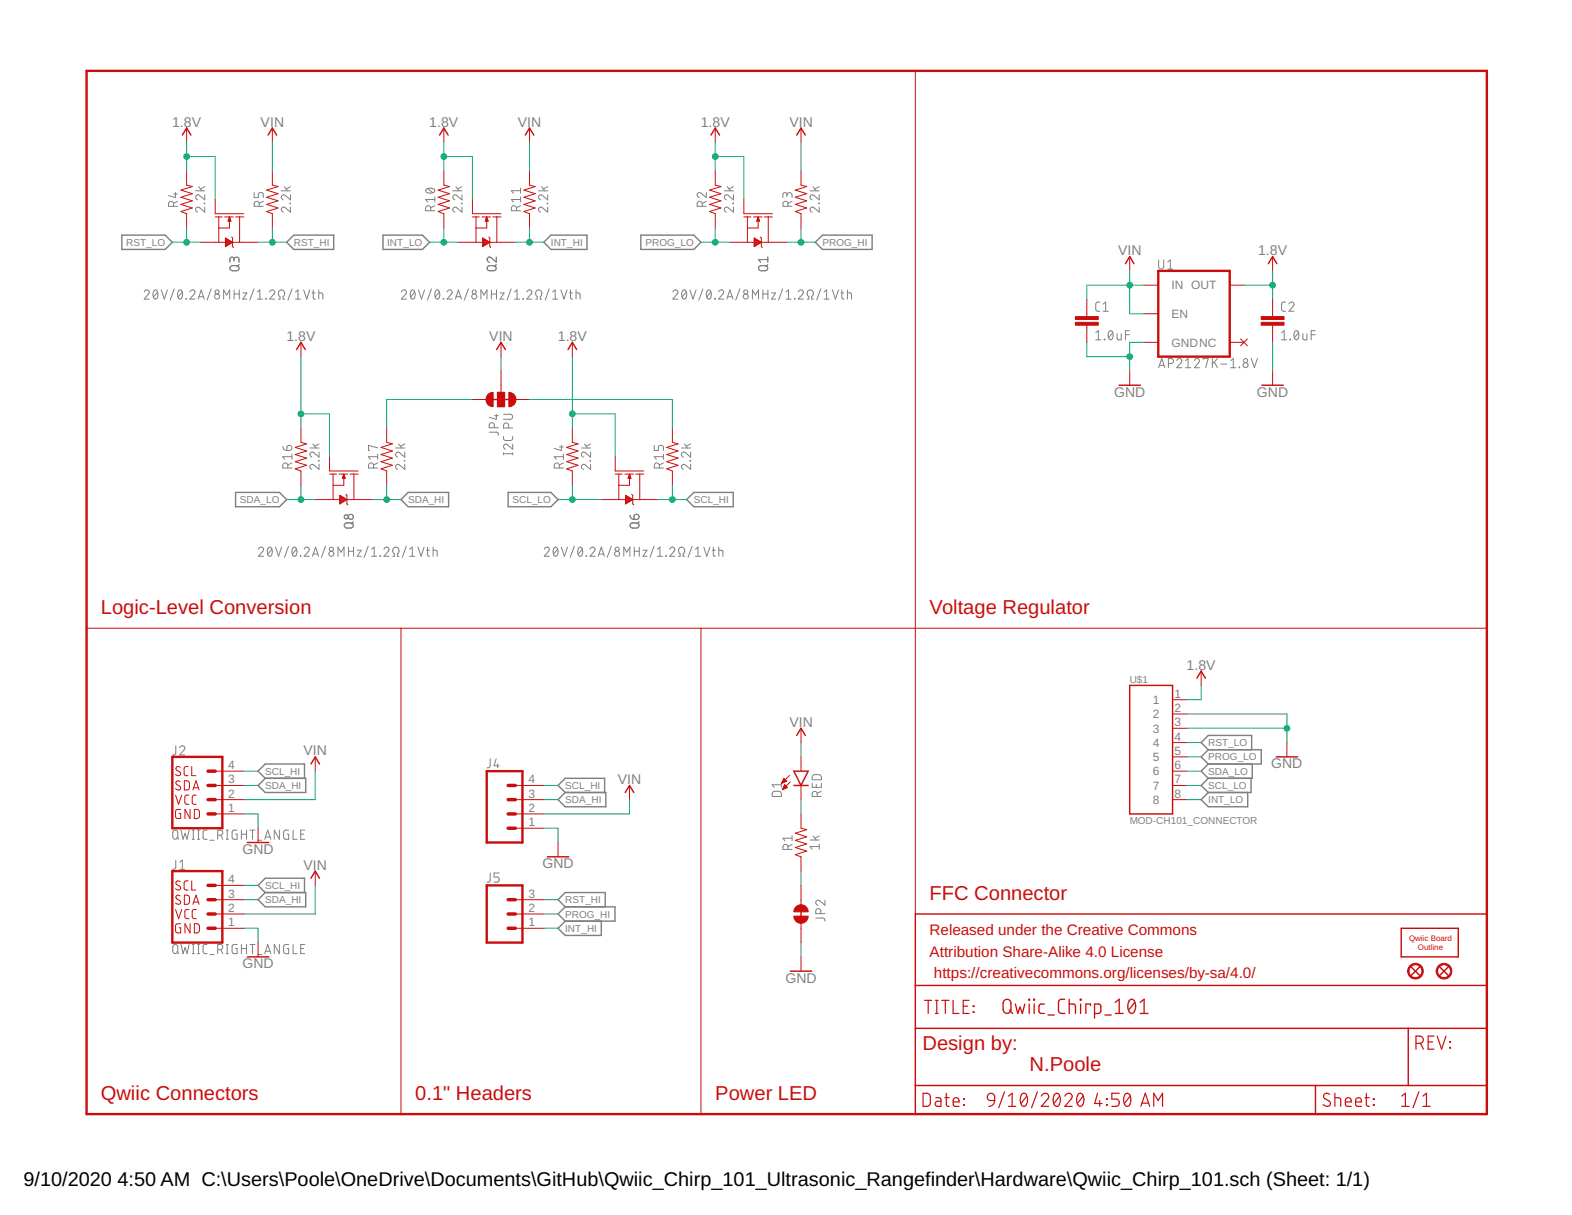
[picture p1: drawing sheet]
<svg xmlns="http://www.w3.org/2000/svg" width="279mm" height="216mm" viewBox="0 0 279 216" stroke-linecap="round" stroke-linejoin="round" font-family="sans-serif">
<g fill="none" stroke="#808080" stroke-width=".18">
<path d="M30.8 36.7v-.5a.44 .44 0 0 0-.4-.4 .44 .44 0 0 0-.4 .4v.5h1.6M30.8 34.5h.8M31.2 34.2v.9l-1.2-.3M31.6 35.8l-.8 .3M34.8 33.9h1.6M35.3 33.2l.6 .7M36.3 36.1l.1 .1zM36.4 36.8v.9l-.9-.8a.44 .44 0 0 0-.7 .2 .44 .44 0 0 0 .3 .6M36.4 34.6v.9l-.9-.7a.44 .44 0 0 0-.7 .1 .44 .44 0 0 0 .3 .6M36.4 33.2l-.8 .4M45.2 34.2v.9h.7v-.5a.45 .45 0 0 1 .5-.4 .45 .45 0 0 1 .4 .4v.5M46.1 36.7v-.5a.46 .46 0 0 0-.5-.4 .46 .46 0 0 0-.4 .4v.5h1.6"/>
<path d="M46.8 35.8l-.7 .3M50 33.9h1.6M50.5 33.2l.6 .7M51.5 36.1l.1 .1zM51.6 36.8v.9l-.9-.8a.44 .44 0 0 0-.7 .2 .44 .44 0 0 0 .4 .6M51.6 34.6v.9l-.9-.7a.45 .45 0 0 0-.7 .1 .45 .45 0 0 0 .4 .6M51.6 33.2l-.7 .4M75.8 33.6a1.02 1.02 0 0 1 1.5 .3 .97 .97 0 0 1-1.7 0zM76 33.5l.9 .7M76.6 37.4v-.4a.46 .46 0 0 0-.5-.4 .46 .46 0 0 0-.5 .4v.4h1.7M77.3 36.6l-.7 .3M77.3 35.5h-1.7l.4 .4"/>
<path d="M77.3 35v.9M80.5 33.9h1.6M81 33.2l.6 .7M82 36.1l.1 .1zM82.1 36.8v.9l-.9-.8a.44 .44 0 0 0-.7 .2 .44 .44 0 0 0 .3 .6M82.1 34.6v.9l-.9-.7a.44 .44 0 0 0-.7 .1 .44 .44 0 0 0 .3 .6M82.1 33.2l-.8 .4M91.8 37.4v-.4a.46 .46 0 0 0-.5-.4 .46 .46 0 0 0-.4 .4v.4h1.6M92.5 33.9h-1.6l.3 .4M92.5 35.5h-1.6l.3 .4M92.5 36.6l-.7 .3M92.5 33.4v.9"/>
<path d="M92.5 35v.9M95.7 33.9h1.6M96.3 33.2l.5 .7M97.3 36.1v.1zM97.3 36.8v.9l-.9-.8a.44 .44 0 0 0-.6 .2 .44 .44 0 0 0 .3 .6M97.3 34.6v.9l-.9-.7a.44 .44 0 0 0-.7 .1 .44 .44 0 0 0 .4 .6M97.3 33.2l-.7 .4M124.8 36.7v-.5a.46 .46 0 0 0-.4-.4 .46 .46 0 0 0-.5 .4v.5h1.6M125.5 34.2v.9l-.9-.7a.44 .44 0 0 0-.7 .1 .44 .44 0 0 0 .4 .6M125.5 35.8l-.7 .3M128.7 33.9h1.7M129.3 33.2l.5 .7"/>
<path d="M130.3 36.1l.1 .1zM130.4 36.8v.9l-.9-.8a.44 .44 0 0 0-.7 .2 .44 .44 0 0 0 .3 .6M130.4 34.6v.9l-.9-.7a.44 .44 0 0 0-.8 .1 .44 .44 0 0 0 .4 .6M130.4 33.2l-.8 .4M139.9 34.7a.46 .46 0 0 1 .4-.5 .46 .46 0 0 1 .5 .5v.4M139.9 34.9v-.3a.36 .36 0 0 0-.4-.4 .36 .36 0 0 0-.4 .4v.5M140 36.7v-.5a.44 .44 0 0 0-.4-.4 .44 .44 0 0 0-.5 .4v.5h1.7M140.8 35.8l-.8 .3M144 33.9h1.6M144.5 33.2l.6 .7M145.5 36.1l.1 .1zM145.6 36.8v.9l-.9-.8a.44 .44 0 0 0-.7 .2 .44 .44 0 0 0 .3 .6"/>
<path d="M145.6 34.6v.9l-.9-.7a.44 .44 0 0 0-.7 .1 .44 .44 0 0 0 .3 .6M145.6 33.2l-.8 .4M25.6 51.9a.44 .44 0 0 1 .7-.4 .44 .44 0 0 1 .1 .7l-.8 .9h.9M27.4 51.6l.2-.1a.97 .97 0 0 1 0 1.6 1.03 1.03 0 0 1-.2-1.5zM28 51.9l-.7 .9M28.7 51.5l.5 1.6 .5-1.6M31 51.3l-.8 2M31.8 51.6l.2-.1a.95 .95 0 0 1 0 1.6 1.06 1.06 0 0 1-.2-1.5zM32.4 51.9l-.8 .9M33.1 53v.1zM33.7 51.9a.45 .45 0 0 1 .7-.4 .45 .45 0 0 1 .1 .7l-.8 .9h.9M35.2 53.1l.6-1.6 .5 1.6"/>
<path d="M35.3 52.7h.9M37.5 51.3l-.7 2M39.8 53.1v-1.6l.5 .9 .5-.9v1.6M41 47.3a1.3 1.3 0 0 1 1.2-.1 .45 .45 0 0 1 .3 .5 .45 .45 0 0 1-.5 .4h-.9a.43 .43 0 0 1-.1-.8zM41.6 46.1a.44 .44 0 0 1 .4-.4 .44 .44 0 0 1 .5 .4v.5M41.6 46.4v-.4a.37 .37 0 0 0-.4-.3 .37 .37 0 0 0-.3 .3v.6M41.6 52.2h.9M41.6 51.5v1.6M42.5 47l-.4 .4M42.5 51.5v1.6M43.2 52h.7l-.7 1.1h.7M45.1 51.3l-.7 2"/>
<path d="M45.7 53.1h.9M45.7 51.9l.5-.4v1.6M47.2 53l.1 .1zM47.9 51.9a.44 .44 0 0 1 .7-.4 .44 .44 0 0 1 .1 .7l-.8 .9h.9M49.5 53.1h.3v-.4a.61 .61 0 0 1-.2-1 .61 .61 0 0 1 .9 0 .61 .61 0 0 1-.2 1v.4h.3M51.9 51.3l-.7 2M52.5 53.1h.9M52.5 51.9l.5-.4v1.6M54 51.5l.5 1.6 .6-1.6M55.5 52h.5M55.7 51.5v1.5l.3 .1M56.7 52h.4l.2 .2 .1 .9"/>
<path d="M56.7 51.5v1.6M71.3 51.9a.45 .45 0 0 1 .7-.4 .45 .45 0 0 1 .1 .7l-.8 .9h.9M73.1 51.6l.2-.1a.95 .95 0 0 1 0 1.6 1.06 1.06 0 0 1-.2-1.5zM73.7 51.9l-.7 .9M74.4 51.5l.5 1.6 .6-1.6M76.7 51.3l-.7 2M77.5 51.6l.2-.1a.97 .97 0 0 1 0 1.6 1.01 1.01 0 0 1-.2-1.5zM78.1 51.9l-.7 .9M78.8 53l.1 .1zM79.5 51.9a.44 .44 0 0 1 .6-.4 .44 .44 0 0 1 .1 .7l-.7 .9h.9M80.9 53.1l.6-1.6 .5 1.6M81.1 52.7h.8"/>
<path d="M83.2 51.3l-.7 2M85.5 53.1v-1.6l.5 .9 .6-.9v1.6M86.7 47.3a1.33 1.33 0 0 1 1.2-.1l.3 .5a.43 .43 0 0 1-.4 .4h-.8a.45 .45 0 0 1-.4-.3 .45 .45 0 0 1 .1-.5zM87.3 51.5v1.6M87.3 52.2h.9M88.2 45.7v.9l-.9-.8a.45 .45 0 0 0-.7 .2 .45 .45 0 0 0 .3 .6M88.2 47l-.4 .4M88.2 51.5v1.6M88.9 52h.7l-.7 1.1h.7M90.8 51.3l-.7 2M91.4 53.1h1M91.4 51.9l.5-.4v1.6"/>
<path d="M92.9 53l.1 .1zM93.6 51.9a.44 .44 0 0 1 .7-.4 .44 .44 0 0 1 .1 .7l-.8 .9h.9M95.2 53.1h.3v-.4a.61 .61 0 0 1-.2-1 .61 .61 0 0 1 .9 0 .61 .61 0 0 1-.2 1v.4h.3M97.6 51.3l-.7 2M98.2 53.1h.9M98.2 51.9l.5-.4v1.6M99.7 51.5l.5 1.6 .6-1.6M101.2 52h.5M101.4 51.5v1.5l.3 .1M102.4 52h.4l.3 .2v.9M102.4 51.5v1.6M119.6 51.9a.44 .44 0 0 1 .6-.4 .44 .44 0 0 1 .2 .7l-.8 .9h.9"/>
<path d="M121.3 51.6l.3-.1a.97 .97 0 0 1 0 1.6 1.03 1.03 0 0 1-.3-1.5zM122 51.9l-.8 .9M122.6 51.5l.6 1.6 .5-1.6M124.9 51.3l-.7 2M125.7 51.6l.3-.1a.97 .97 0 0 1 0 1.6 1.03 1.03 0 0 1-.3-1.5zM126.3 51.9l-.7 .9M127 53l.1 .1zM127.7 51.9a.44 .44 0 0 1 .7-.4 .44 .44 0 0 1 .1 .7l-.8 .9h.9M129.2 53.1l.5-1.6 .6 1.6M129.3 52.7h.8M131.5 51.3l-.7 2M133.7 53.1v-1.6l.6 .9 .5-.9v1.6"/>
<path d="M135 47.3a1.3 1.3 0 0 1 1.2-.1 .45 .45 0 0 1 .3 .6 .45 .45 0 0 1-.5 .3h-.7a.44 .44 0 0 1-.4-.3 .44 .44 0 0 1 .1-.5zM135.6 52.2h.9M135.6 51.5v1.6M136.5 47l-.4 .4M136.5 46.1h-1.7l.4 .5M136.5 45.7v.9M136.5 51.5v1.6M137.1 52h.8l-.8 1.1h.8M139.1 51.3l-.7 2M139.7 53.1h.9M139.7 51.9l.4-.4v1.6M141.2 53l.1 .1z"/>
<path d="M141.9 51.9a.45 .45 0 0 1 .6-.4 .45 .45 0 0 1 .2 .7l-.8 .9h.9M143.5 53.1h.2v-.4a.61 .61 0 0 1-.2-.9 .61 .61 0 0 1 1 0 .61 .61 0 0 1-.2 .9v.4h.2M145.9 51.3l-.7 2M146.5 53.1h.9M146.5 51.9l.4-.4v1.6M148 51.5l.5 1.6 .5-1.6M149.5 52h.5M149.6 51.5v1.5l.4 .1M150.6 52h.5l.2 .2v.9M150.6 51.5v1.6M194.8 59.1l.4-.3v1.6M195.5 53.7h-.5l-.2 .3 .1 1.2 .6 .1"/>
<path d="M196.1 55.3h.9M196.1 54l.4-.3v1.6M197.2 58.9l.2-.1a.97 .97 0 0 1 0 1.6 1.01 1.01 0 0 1-.2-1.5zM197.8 59.1l-.8 .9M198.5 59.3l.1 .9 .2 .2h.5v-1.1M200 59.5h.7M200.7 58.8h-.7v1.6M205.9 46.2v1.1a.46 .46 0 0 0 .5 .5 .46 .46 0 0 0 .4-.5v-1.1M207.6 46.5l.4-.3v1.6M207.6 47.8h.8M227.8 59.1l.4-.3v1.6M228.5 53.7h-.5l-.2 .3 .1 1.2 .6 .1"/>
<path d="M229.1 54a.44 .44 0 0 1 .6-.3 .44 .44 0 0 1 .1 .7l-.7 .9h.9M230.2 58.9l.2-.1a.97 .97 0 0 1 0 1.6 1.03 1.03 0 0 1-.2-1.5zM230.8 59.1l-.7 .9M231.6 59.3v.9l.2 .2h.5v-1.1M233 59.5h.8M233.8 58.8h-.8v1.6M50.2 79.3a.74 .74 0 0 0 .8 .8M51.1 79.2a.47 .47 0 0 1 .7 .2 .47 .47 0 0 1-.4 .7h-.4zM55.1 79.6h1.6M55.6 78.9l.6 .7M56.7 78.9l-.8 .4M67.1 79.6l-1.6-.5v1h.2"/>
<path d="M70.3 79.6h1.6M70.9 78.9l.5 .7M71.9 78.9l-.7 .4M87 76.8h1.3l.3 .2v.3M87.9 76v-.5a.46 .46 0 0 0-.5-.4 .46 .46 0 0 0-.4 .4v.5h1.6M87.9 73.9h.7M88.2 73.6v.9l-1.2-.4M89.5 77.6v.4l.4 .3 1.1-.1 .1-.6M89.5 73.6h1.2a.44 .44 0 0 1 .4 .5 .44 .44 0 0 1-.4 .4h-1.2M90.4 76.1v-.5a.46 .46 0 0 0-.5-.4 .46 .46 0 0 0-.4 .4v.5h1.6M91.1 78.9v.9l-.9-.7a.44 .44 0 0 0-.7 .1 .44 .44 0 0 0 .4 .6M99.4 79.4h.7"/>
<path d="M99.8 79.1v1l-1.3-.4M103.3 79.6h1.7M103.9 78.9l.5 .7M105 78.9l-.8 .4M116.3 79.1v1h.7v-.6a.46 .46 0 0 1 .5-.4 .46 .46 0 0 1 .4 .4v.6M121.1 79.6h1.6M121.7 78.9l.5 .7M122.7 78.9l-.7 .4M194.8 60.4h.9M196.3 60.3l.1 .1zM205.9 65.3l.6-1.6 .5 1.6M206.1 64.9h.8"/>
<path d="M207.7 64.6h.4a.44 .44 0 0 0 .5-.4 .44 .44 0 0 0-.5-.5h-.4v1.6M209.1 64.1a.45 .45 0 0 1 .7-.4 .45 .45 0 0 1 .1 .7l-.8 .9h1M210.7 65.3h.9M210.7 64.1l.5-.4v1.6M212.3 64.1a.44 .44 0 0 1 .6-.4 .44 .44 0 0 1 .1 .7l-.7 .9h.9M213.8 63.9v-.2h.9l-.4 1.6M215.5 63.7v1.6M215.8 64.3l.6 1M216.4 63.7l-.9 1M217 64.7h1.1M218.7 65.3h.9M218.7 64.1l.5-.4v1.6"/>
<path d="M220.2 65.2l.1 .1zM222.4 63.7l.5 1.6 .6-1.6M227.8 60.4h.9M229.3 60.3l.1 .1zM45.9 97.6a.45 .45 0 0 1 .7-.3 .45 .45 0 0 1 .1 .7l-.8 .8h.9M47.7 97.3l.3-.1a.97 .97 0 0 1 0 1.6 1 1 0 0 1-.3-1.5zM48.3 97.6l-.7 .9M49 97.2l.5 1.6 .6-1.6M51.2 83.2v-.5a.46 .46 0 0 0-.5-.4 .46 .46 0 0 0-.5 .4v.5h1.7M51.3 97l-.7 2M51.9 81.2h-1.7l.4 .4M51.9 82.3l-.7 .3"/>
<path d="M51.9 80.7v.9M52.1 97.3l.2-.1a.95 .95 0 0 1 0 1.6 1.02 1.02 0 0 1-.2-1.5zM52.7 97.6l-.7 .9M53.4 98.8h.1zM54.1 97.6a.45 .45 0 0 1 .6-.3 .45 .45 0 0 1 .1 .7l-.7 .8h.9M55.5 98.8l.6-1.6 .5 1.6M55.7 98.4h.8M56.6 81.8l.1 .1zM56.7 82.5v.9l-.9-.7a.44 .44 0 0 0-.7 .1 .44 .44 0 0 0 .3 .6M56.7 80.3v.9l-.9-.7a.45 .45 0 0 0-.7 .1 .45 .45 0 0 0 .3 .6M57.8 97l-.7 2M60.1 98.8v-1.6l.5 .9 .6-.9v1.6"/>
<path d="M61.3 93l.1-.1h1a.46 .46 0 0 1 .4 .5 .46 .46 0 0 1-.4 .4h-.8l-.3-.1a.41 .41 0 0 1 0-.7zM61.9 98h.9M61.9 97.2v1.6M62.8 92.7l-.4 .4M62.8 97.2v1.6M63.5 97.8h.7l-.7 1h.7M65.4 97l-.7 2M66 98.8h1M66 97.6l.5-.4v1.6M66.4 83.2v-.5a.46 .46 0 0 0-.5-.4 .46 .46 0 0 0-.4 .4v.5h1.6M67.1 81.2h-1.6l.3 .4M67.1 82.3l-.7 .3"/>
<path d="M67.1 80.7v.9M67.5 98.8h.1zM68.2 97.6a.44 .44 0 0 1 .7-.4 .44 .44 0 0 1 .1 .8l-.8 .8h.9M69.8 98.8h.3v-.4a.62 .62 0 0 1-.2-.9 .62 .62 0 0 1 .9 0 .62 .62 0 0 1-.2 .9v.4h.3M71.9 81.8v.1zM71.9 82.5v.9l-.9-.7a.44 .44 0 0 0-.7 .1 .44 .44 0 0 0 .4 .6M71.9 80.3v.9l-.9-.7a.45 .45 0 0 0-.7 .1 .45 .45 0 0 0 .4 .6M72.2 97l-.7 2M72.8 98.8h.9M72.8 97.6l.5-.4v1.6M74.3 97.2l.5 1.6 .6-1.6M75.8 97.8h.5"/>
<path d="M76 97.2v1.5l.3 .1M77 97.8l.7 .1v.9M77 97.2v1.6M89.5 80.6h1.6M89.5 80.5v.3M91.1 80.5v.3M96.7 97.6a.44 .44 0 0 1 .7-.4 .44 .44 0 0 1 .1 .8l-.8 .8h.9M98.5 97.3l.2-.1a.95 .95 0 0 1 0 1.6 1.02 1.02 0 0 1-.2-1.5zM99.1 97.6l-.7 .9M99.4 83.2v-.5a.46 .46 0 0 0-.4-.4 .46 .46 0 0 0-.5 .4v.5h1.6M99.8 97.2l.5 1.6 .6-1.6M100.1 82.3l-.7 .3"/>
<path d="M100.1 81.2h-1.6l.4 .4M100.1 80.7v.9M102.1 97l-.8 2M102.9 97.3l.2-.1a.97 .97 0 0 1 0 1.6 1 1 0 0 1-.2-1.5zM103.5 97.6l-.7 .9M104.2 98.8h.1zM104.9 97.6a.44 .44 0 0 1 .6-.4 .44 .44 0 0 1 .1 .8l-.7 .8h.9M104.9 81.8l.1 .1zM105 82.5v.9l-.9-.7a.44 .44 0 0 0-.8 .1 .44 .44 0 0 0 .4 .6M105 80.3v.9l-.9-.7a.45 .45 0 0 0-.8 .1 .45 .45 0 0 0 .4 .6M106.3 98.8l.6-1.6 .5 1.6M106.5 98.4h.8"/>
<path d="M108.6 97l-.7 2M110.9 98.8v-1.6l.5 .9 .6-.9v1.6M112 91.6a.7 .7 0 0 0 .7 .7M112.1 93l1-.1a.46 .46 0 0 1 .5 .5 .46 .46 0 0 1-.5 .4h-.7l-.3-.1-.1-.3zM112.7 97.2v1.6M112.7 98h.9M112.8 91.5a.46 .46 0 0 1 .7 .1 .46 .46 0 0 1-.4 .7h-.4zM113.6 92.7l-.4 .4M113.6 97.2v1.6M114.3 97.8h.7l-.7 1h.7M116.2 97l-.7 2M116.8 98.8h1"/>
<path d="M116.8 97.6l.5-.4v1.6M117.2 83.2v-.5a.46 .46 0 0 0-.5-.4 .46 .46 0 0 0-.4 .4v.5h1.6M117.9 81.2h-1.6l.3 .4M117.9 82.3l-.7 .3M117.9 80.7v.9M118.3 98.8h.1zM119 97.6a.44 .44 0 0 1 .7-.3 .44 .44 0 0 1 .1 .7l-.8 .8h.9M120.6 98.8h.3v-.4a.62 .62 0 0 1-.2-.9 .62 .62 0 0 1 .9 0 .62 .62 0 0 1-.2 .9v.4h.3M122.6 81.8l.1 .1zM122.7 82.5v.9l-.9-.7a.44 .44 0 0 0-.7 .1 .44 .44 0 0 0 .4 .6M122.7 80.3v.9l-.9-.7a.45 .45 0 0 0-.7 .1 .45 .45 0 0 0 .4 .6M123 97l-.7 2"/>
<path d="M123.6 98.8h.9M123.6 97.6l.5-.4v1.6M125.1 97.2l.5 1.6 .6-1.6M126.6 97.8h.5M126.8 97.2v1.5l.3 .1M127.8 97.8l.7 .1v.9M127.8 97.2v1.6M31.2 132.5v1.4l-.2 .2-.3 .1M31.9 132.9a.45 .45 0 0 1 .7-.3 .45 .45 0 0 1 .1 .6l-.8 1h1M87.1 134.8v1.4l-.2 .2h-.3M88.2 134.8l-.4 1.3h.9M88.5 135.7v.7"/>
<path d="M138.9 139v.9M138.9 139.4h-1.7l.4 .5M144.4 139.2v.7h1.6v-.7M144.5 137.8a1.3 1.3 0 0 1 1.2-.1l.2 .2 .1 .7h-1.6zM145.1 139.4v.5M30.8 147.6l.4-.1a.43 .43 0 0 1 .4 .5v.7a.44 .44 0 0 1-.4 .4 .44 .44 0 0 1-.5-.4zM31.2 152.8v1.4l-.2 .2-.3 .1M31.4 148.8l.4 .3M31.9 154.5h1M31.9 153.2l.5-.4v1.7M32.2 147.5l.3 1.6 .4-1 .4 1 .3-1.6M34.2 149.1h.3"/>
<path d="M34.2 147.5h.3M34.4 147.5v1.6M35.1 149.1h.4M35.1 147.5h.4M35.3 147.5v1.6M36.8 147.5h-.5l-.2 .4v1l.2 .2h.5M37.3 149.3h.8M38.7 148.4h.5a.46 .46 0 0 0 .4-.4 .46 .46 0 0 0-.4-.5h-.5v1.6M39.2 148.4l.4 .7M40.2 149.1h.4M40.2 147.5h.4M40.4 147.5v1.6"/>
<path d="M42.1 147.5h-.6l-.2 .2v1.1l.2 .3h.6v-.9h-.2M42.9 148.2h.9M42.9 147.5v1.6M43.8 147.5v1.6M44.4 147.5h.9M44.9 147.5v1.6M45.8 149.3h.7M47.1 149.1l.5-1.6 .5 1.6M47.2 148.7h.8M49.7 147.5v1.6l-1-1.6v1.6M51.3 147.5h-.7l-.2 .2v1.1l.2 .3h.7v-.9h-.2M52.1 147.5v1.6h.7"/>
<path d="M53.4 148.2h.6M54.2 147.5h-.8v1.6h.8M87.1 155.1v1.4l-.2 .2-.3 .1M88.7 155.1h-.9v.8h.6a.46 .46 0 0 1 .3 .4 .46 .46 0 0 1-.3 .5h-.6M137.4 140.7l1-.1a.47 .47 0 0 1 .5 .5v.4h-1.7zM140 150.9v-.4a.44 .44 0 0 0-.4-.4 .44 .44 0 0 0-.5 .4v.4h1.7M140.8 150.1l-.8 .3M140.8 148.9h-1.7l.4 .5M140.8 148.5v.9M144 149.3h1.6M144.5 148.5l.6 .8M145.2 141.5v-.4a.44 .44 0 0 0-.4-.5 .44 .44 0 0 0-.4 .5v.4h1.6"/>
<path d="M145.6 150.4h-1.6l.3 .5M145.6 150v.9M145.6 148.5l-.8 .4M146 140.6l-.8 .4M146.6 160v.9l-.9-.8a.45 .45 0 0 0-.7 .1 .45 .45 0 0 0 .4 .7M30.8 168l.2-.1a.44 .44 0 0 1 .6 .4v.7a.44 .44 0 0 1-.4 .5 .44 .44 0 0 1-.5-.5zM31.4 169.1l.4 .4M32.2 167.8l.3 1.7 .4-1.1 .4 1.1 .3-1.7M34.2 169.5h.3M34.2 167.8h.3M34.4 167.8v1.7M35.1 169.5h.4"/>
<path d="M35.1 167.8h.4M35.3 167.8v1.7M36.8 167.8l-.5 .1-.2 .3v1l.2 .2 .5 .1M37.3 169.6h.8M38.7 168.7h.5a.46 .46 0 0 0 .4-.4 .46 .46 0 0 0-.4-.5h-.5v1.7M39.2 168.7l.4 .8M40.2 169.5h.4M40.2 167.8h.4M40.4 167.8v1.7M42.1 167.8l-.6 .1-.2 .1v1.1l.2 .3 .6 .1v-.9h-.2M42.9 167.8v1.7M42.9 168.6h.9"/>
<path d="M43.8 167.8v1.7M44.4 167.8h.9M44.9 167.8v1.7M45.8 169.6h.7M47.1 169.5l.5-1.7 .5 1.7M47.2 169h.8M49.7 167.8v1.7l-1-1.7v1.7M51.3 167.8l-.7 .1-.2 .1v1.1l.2 .3 .7 .1v-.9h-.2M52.1 167.8v1.7h.7M53.4 168.6h.6M54.2 167.8h-.8v1.7h.8M145 163.1l1.4 .1 .2 .1v.4"/>
<path d="M145.9 162.3v-.4a.44 .44 0 0 0-.5-.5 .44 .44 0 0 0-.4 .5v.4h1.6"/>
<circle cx="38.6" cy="52.7" r=".45"/>
<circle cx="38.6" cy="51.9" r=".36"/>
<circle cx="84.3" cy="51.9" r=".36"/>
<circle cx="84.3" cy="52.7" r=".45"/>
<circle cx="132.5" cy="51.9" r=".36"/>
<circle cx="132.5" cy="52.7" r=".44"/>
<circle cx="221.4" cy="64.1" r=".36"/>
<circle cx="221.4" cy="64.9" r=".44"/>
<circle cx="58.9" cy="98.4" r=".46"/>
<circle cx="58.9" cy="97.6" r=".37"/>
<circle cx="61.5" cy="91.8" r=".35"/>
<circle cx="62.4" cy="91.8" r=".45"/>
<circle cx="109.7" cy="98.4" r=".45"/>
<circle cx="109.7" cy="97.6" r=".36"/>
</g>
<g fill="none" stroke="#808080" stroke-width=".25">
<path d="M21.7 41.8h7.7l1.2 1.3-1.2 1.2h-7.7zM50.9 43.1l1.3-1.3h7.1v2.5h-7.1zM68.1 41.8h7l1.2 1.3-1.2 1.2h-7zM96.6 43.1l1.3-1.3h6.4v2.5h-6.4zM113.9 41.8h9.4l1.3 1.3-1.3 1.2h-9.4zM144.9 43.1l1.3-1.3h8.8v2.5h-8.8zM41.9 87.5h7.8l1.2 1.3-1.2 1.2h-7.8zM71.3 88.8l1.2-1.3h7.2v2.5h-7.2zM90.3 87.5h7.6l1.3 1.3-1.3 1.2h-7.6zM122 88.8l1.3-1.3h7v2.5h-7zM47.1 138.3l-1.2-1.3 1.2-1.2h7v2.5M47.1 138.3h7.2v2.5h-7.2l-1.2-1.2z"/>
<path d="M214.8 135.8l-1.3 1.2 1.3 1.3M214.8 133.2h9.4v2.6h-9.4M214.8 138.3l-1.3 1.3 1.3 1.2M214.8 133.2l-1.3-1.2 1.3-1.3h7.7v2.5M214.8 133.2l-1.3 1.3 1.3 1.3M222.4 138.3v2.5h-7.6M222.6 135.8v2.5h-7.8M47.1 158.6l-1.2-1.3 1.2-1.2h7v2.5M47.1 158.6h7.2v2.5h-7.2l-1.2-1.2zM100.5 140.8l-1.3-1.2 1.3-1.3h7v2.5M100.5 140.8h7.2v2.6h-7.2l-1.3-1.3zM214.8 140.8l-1.3 1.3 1.3 1.3h7v-2.6"/>
<path d="M100.5 161.1l-1.3-1.2 1.3-1.3h7.1v2.5M100.5 161.1h8.8v2.6h-8.8M100.5 163.7l-1.3 1.3 1.3 1.2h6.4v-2.5M100.5 161.1l-1.3 1.3 1.3 1.3"/>
</g>
<g fill="none" stroke="#c90d0c" stroke-width=".18">
<path d="M162.7 12.6v149.8M33.2 30.4v2.5l1 .2-2 .7 2 .6-2 .7 2 .6-2 .6 2 .7-2 .6 1 .4v2.5M33.2 22.8v2.5M38.2 35.4v2.6h5.1M38.2 38.5h1.3M38.9 38.5v4.6M39.9 38.5h1.6M40.6 39.2h.4M40.6 39.1h.4M40.6 39h.3M40.7 38.9h.2M40.7 38.8h.2"/>
<path d="M40.7 38.6h.1M40.8 39.3v1.2h-1.9M40.8 38.5l.2 .8h-.5zM41.9 38.5h1.4M42.6 38.5v4.6M48.4 30.4v2.5l1 .2-2 .7 2 .6-2 .7 2 .6-2 .6 2 .7-2 .6 1 .4v2.5M48.4 22.8v2.5M78.9 30.4v2.5l1 .2-2 .7 2 .6-2 .7 2 .6-2 .6 2 .7-2 .6 1 .4v2.5M78.9 22.8v2.5M84 35.4v2.6h5M84 38.5h1.2M84.6 38.5v4.6"/>
<path d="M85.7 38.5h1.5M86.3 39.2h.4M86.3 39.1h.4M86.3 39h.4M86.4 38.9h.2M86.4 38.8h.2M86.5 38.6h.1M86.5 39.3v1.2h-1.9M86.5 38.5l.3 .8h-.5zM87.6 38.5h1.4M88.3 38.5v4.6M94.1 30.4v2.5l1 .2-2 .7 2 .6-2 .7 2 .6-2 .6 2 .7-2 .6 1 .4v2.5"/>
<path d="M94.1 22.8v2.5M127.1 30.4v2.5l1 .2-2 .7 2 .6-2 .7 2 .6-2 .6 2 .7-2 .6 1 .4v2.5M127.1 22.8v2.5M132.2 35.4v2.6h5.1M132.2 38.5h1.3M132.8 38.5v4.6M133.9 38.5h1.5M134.5 39.2h.5M134.6 39.1h.3M134.6 39h.3M134.6 38.9h.3M134.7 38.8h.1"/>
<path d="M134.7 38.6h.1M134.7 39.3v1.2h-1.9M134.7 38.5l.3 .8h-.5zM135.8 38.5h1.5M136.5 38.5v4.6M142.4 22.8v2.5M142.4 30.4v2.5l1 .2-2 .7 2 .6-2 .7 2 .6-2 .6 2 .7-2 .6 1 .4v2.5M35.7 43.1h4.4M40.1 43.8h.1M40.1 43.7h.2M40.1 43.6h.4M40.1 43.5h.6"/>
<path d="M40.1 43.3h.8M40.1 43.2h1M40.1 43.1h1.2M40.1 43h1.1M40.1 42.8h.9M40.1 42.7h.7M40.1 42.6h.5M40.1 42.5h.3M40.1 42.4h.1M41.2 42.1l.1 .2v1.5l.2 .2M41.3 43.1h4.6M41.3 43.1l-1.2-.8v1.5"/>
<path d="M41.3 43.1l-1.2 .7M81.4 43.1h4.4M85.8 43.8h.1M85.8 43.7h.2M85.8 43.6h.4M85.8 43.5h.6M85.8 43.3h.8M85.8 43.2h1M85.8 43.1h1.2M85.8 43h1.1M85.8 42.8h.9M85.8 42.7h.7"/>
<path d="M85.8 42.6h.5M85.8 42.5h.3M85.8 42.4h.1M86.9 42.1l.2 .2v1.5l.1 .2M87.1 43.1h4.5M87.1 43.1l-1.3-.8v1.5M87.1 43.1l-1.3 .7M129.7 43.1h4.3M134 43.7h.3M134 43.6h.5M134 43.5h.7M134 43.3h.9"/>
<path d="M134 43.2h1.1M134 43.1h1.3M134 43h1.1M134 42.8h1M134 42.7h.7M134 42.6h.6M134 42.5h.3M134 42.4h.2M134 43.8h.1M135.1 42.1l.2 .2v1.5l.2 .2M135.3 43.1h4.5M135.3 43.1l-1.3-.8v1.5"/>
<path d="M135.3 43.1l-1.3 .7M193.2 53.2v3.1M193.2 57.8v3M200.8 45.6v2.5M203.3 50.7h2.6M203.3 55.8h2.6M218.6 50.7h2.5M226.2 45.6v2.5M226.2 53.2v3.1M226.2 57.8v3M53.5 76.1v2.5l1 .3-2 .6 2 .6-2 .7 2 .6-2 .6 2 .7-2 .6 1 .4v2.5M53.5 60.8v2.6"/>
<path d="M68.7 76.1v2.5l1 .3-2 .6 2 .6-2 .7 2 .6-2 .6 2 .7-2 .6 1 .4v2.5M84 71h2.5M88.4 69.7h1.3v2.6h-1.3zM89 60.8v2.6M89 65.9v3.8M91.6 71h2.5M101.7 76.1v2.5l1 .3-2 .6 2 .6-2 .7 2 .6-2 .6 2 .7-2 .6 1 .4v2.5M101.7 60.8v2.6M119.5 76.1v2.5l1 .3-2 .6 2 .6-2 .7 2 .6-2 .6 2 .7-2 .6 1 .4v2.5M200.8 65.9v2.6M203.3 60.8h2.6M218.6 60.8h2.5"/>
<path d="M220.5 60.2l1.2 1.2M221.7 60.2l-1.2 1.2M226.2 65.9v2.6M56 88.8h4.4M58.6 81.2v2.5h5M58.6 84.2h1.2M59.2 84.2v4.6M60.3 84.2h1.5M60.4 89.4h.2M60.4 89.3h.4M60.4 89.2h.6M60.4 89h.8"/>
<path d="M60.4 88.9h1M60.4 88.8h1.2M60.4 88.7h1.1M60.4 88.6h.9M60.4 88.4h.7M60.4 88.3h.5M60.4 88.2h.3M60.4 88.1h.1M60.4 89.5v.1M60.9 84.9h.4M60.9 84.8h.4M61 84.7h.3"/>
<path d="M61 84.6h.2M61 84.5h.2M61.1 84.3h.1M61.1 85v1.2h-1.9M61.1 84.2l.3 .8h-.5zM61.5 87.8l.2 .2v1.5l.1 .2M61.7 88.8h4.5M61.7 88.8l-1.3-.8v1.5M61.7 88.8l-1.3 .7M62.2 84.2h1.4M62.9 84.2v4.6M106.8 88.8h4.4"/>
<path d="M109.3 81.2v2.5h5.1M109.3 84.2h1.3M110 84.2v4.6M111.1 84.2h1.5M111.2 89.5v.1M111.2 89.4h.2M111.2 89.3h.4M111.2 89.2h.6M111.2 89h.8M111.2 88.9h1M111.2 88.8h1.2M111.2 88.7h1.1"/>
<path d="M111.2 88.6h.9M111.2 88.4h.7M111.2 88.3h.5M111.2 88.2h.3M111.2 88.1h.1M111.7 84.9h.4M111.7 84.8h.4M111.7 84.7h.4M111.8 84.6h.2M111.8 84.5h.2M111.9 84.3h.1M111.9 85v1.2h-1.9"/>
<path d="M111.9 84.2l.2 .8h-.5zM112.3 87.8l.2 .2v1.5l.1 .2M112.5 88.8h4.5M112.5 88.8l-1.3-.8v1.5M112.5 88.8l-1.3 .7M113 84.2h1.4M113.7 84.2v4.6M15.4 111.6h248.9M71.3 111.6v86.4M124.6 111.6v86.4M213.5 119.3v2.5M32 138.9l-.2-.1a.38 .38 0 0 0-.5 .1 .38 .38 0 0 0 .1 .5l.5 .3a.41 .41 0 0 1 .1 .6 .41 .41 0 0 1-.6 0l-.2-.2"/>
<path d="M32 136.4l-.2-.2a.38 .38 0 0 0-.5 .2 .38 .38 0 0 0 .1 .5l.5 .3a.41 .41 0 0 1 .1 .6 .41 .41 0 0 1-.6-.1l-.2-.1M32.8 138.7h.4a.43 .43 0 0 1 .5 .5v.7a.43 .43 0 0 1-.5 .5h-.4zM33.4 136.2h-.5l-.2 .4v1l.2 .2h.5M34.1 136.2v1.6h.7M34.4 140h.8M38.2 137h5.1M38.2 139.6h5.1M56 134.5v2.5M91.6 139.6h5M111.9 139.6v2.5M139 139.1h.1M139 139h.4"/>
<path d="M139.1 138.9h.6M139.1 138.7h.7M139.2 138.6h.5M139.2 140h.7M139.2 138.5h.3M139.3 138.4h.1M139.3 139.8h.5M139.3 138.3l.5 .5-.9 .4zM139.3 139.7h.4M139.4 139.6h.2M139.4 139.4l.6 .5-.9 .4zM139.4 139.5h.1"/>
<path d="M140.3 137.8l-1.4 1.4M140.5 138.9l-1.4 1.4M142.4 129.4v2.6M142.4 134.5v2.5M142.4 139.6v2.5M208.4 124.3h2.5M208.4 126.9h2.5M208.4 129.4h2.5M208.4 132h2.5M208.4 134.5h2.5M208.4 137h2.5M208.4 139.6h2.5"/>
<path d="M228.7 132v2.5M31.2 141.3l.5 1.6 .6-1.6M32 159.2l-.2-.1a.38 .38 0 0 0-.5 .1 .38 .38 0 0 0 .1 .5l.5 .3a.41 .41 0 0 1 .1 .6 .41 .41 0 0 1-.6 0l-.2-.1M32 156.7l-.2-.1a.38 .38 0 0 0-.5 .1 .38 .38 0 0 0 .1 .5l.5 .3a.41 .41 0 0 1 .1 .6 .41 .41 0 0 1-.6 0l-.2-.2M32.1 143.8h-.7l-.2 .3v1l.2 .3 .7 .1v-1h-.3M32.8 159.1h.4a.43 .43 0 0 1 .5 .4l-.2 1-.7 .2zM33.4 156.5h-.5l-.2 .4v1l.2 .2 .5 .1M33.6 141.3h-.5l-.2 .3 .1 1.2 .6 .1M33.8 143.8v1.7l-.9-1.7v1.7M34.1 156.5v1.7h.7M34.3 140.4l.5-1.7 .6 1.7M34.5 143.8l.8 .2a1.33 1.33 0 0 1 .1 1.2l-.2 .2-.7 .1z"/>
<path d="M34.9 141.3h-.5l-.2 .3v1.1l.2 .2h.5M38.2 142.1h5.1M38.2 144.6h5.1M38.2 159.9h5.1M38.2 157.3h5.1M45.9 147.2v2.5M56 154.8v2.5M91.6 142.1h5M91.6 144.6h5M91.6 159.9h5M91.6 147.2h5M99.2 149.7v2.6"/>
<path d="M139.1 140.3h.1M139.1 140.2h.3M139.2 140.1h.5M142.4 144.6v2.6l1 .2-2 .7 2 .6-2 .6 2 .7-2 .6 2 .6-2 .7 1 .4v2.5M142.4 157.3v3.5M208.4 142.1h2.5M31.2 161.6l.5 1.6 .6-1.6M32.1 164.1l-.7 .1-.2 .2v1l.1 .3 .8 .1v-.9h-.3M33.6 161.6h-.5l-.2 .4 .1 1.1 .6 .1M33.8 164.1v1.7l-.9-1.7v1.7M34.3 160.7l.5-1.6 .6 1.6M34.4 160.3h.8"/>
<path d="M34.5 164.1l.8 .2a1.33 1.33 0 0 1 .1 1.2l-.2 .2-.7 .1zM34.9 161.6h-.5l-.2 .4v1l.2 .2h.5M38.2 165h5.1M38.2 162.4h5.1M45.9 167.5v2.5M91.6 165h5M91.6 162.4h5M142.4 164.1v3.4M142.4 170v2.6"/>
</g>
<g fill="none" stroke="#c90d0c" stroke-width=".25">
<path d="M32.4 24l.8-1.2 .7 1.2M47.6 24l.8-1.2 .8 1.2M78.1 24l.8-1.2 .8 1.2M93.4 24l.7-1.2 .8 1.2M126.4 24l.7-1.2 .8 1.2M141.6 24l.8-1.2 .7 1.2M200 46.9l.8-1.3 .7 1.3M225.4 46.9l.8-1.3 .7 1.3M52.7 62.1l.8-1.3 .8 1.3M87 71h3.8M88.3 62.1l.7-1.3 .8 1.3M101 62.1l.7-1.3 .8 1.3"/>
<path d="M198.9 68.5h3.8M224.3 68.5h3.8M55.3 135.8l.7-1.3 .8 1.3M141.1 137h2.5l-1.2 2.6zM141.1 139.6h2.5M141.6 130.7l.8-1.3 .7 1.3M200.8 121.8h7.6v22.8h-7.6zM212.7 120.5l.8-1.2 .7 1.2M226.8 134.5h3.8M44 149.7h3.8M55.3 156.1l.7-1.3 .8 1.3M97.3 152.3h3.8"/>
<path d="M111.1 140.8l.8-1.2 .7 1.2M44 170h3.8M140.5 172.6h3.8M142.4 161.6v1.8M162.7 162.4h101.6v35.6h-101.6zM162.7 175.1h101.6M249 165h10.2v5h-10.2zM250.8 171.8l1.5 1.5M252.3 171.8l-1.5 1.5M255.9 171.8l1.5 1.5M257.4 171.8l-1.5 1.5M162.7 182.7h101.6"/>
<path d="M162.7 192.9h101.6M233.8 192.9v5.1M250.3 182.7v10.2"/>
</g>
<g fill="#c90d0c" stroke="#c90d0c" stroke-width=".18">
<path d="M250.5 171.6a1.4 1.4 0 0 1 2.3 .3 1.4 1.4 0 0 1-.9 2 1.4 1.4 0 0 1-1.7-1.3h.2a1.15 1.15 0 0 1 1.6-1.1 1.15 1.15 0 0 1 .3 1.9 1.15 1.15 0 0 1-1.8-.5l-.1-.3h-.2z" fill-rule="evenodd"/>
<path d="M255.6 171.6a1.4 1.4 0 0 1 2.3 .3 1.4 1.4 0 0 1-.9 2 1.4 1.4 0 0 1-1.8-1.3h.3a1.15 1.15 0 0 1 1.6-1.1 1.15 1.15 0 0 1 .3 1.9 1.15 1.15 0 0 1-1.9-.5v-.3h-.3z" fill-rule="evenodd"/>
<path d="M142.4 162.8h1.2a1.23 1.23 0 0 1-1.2 1.3z" fill-rule="evenodd"/>
<path d="M141.1 162.8h1.3v1.3a1.23 1.23 0 0 1-1.3-1.3z" fill-rule="evenodd"/>
<path d="M141.5 161.1a1.27 1.27 0 0 1 1.4-.2 1.27 1.27 0 0 1 .7 1.1h-2.5l.1-.4z" fill-rule="evenodd"/>
<path d="M90.4 69.7a1.27 1.27 0 0 1 1.3 1.3 1.27 1.27 0 0 1-1.3 1.3z" fill-rule="evenodd"/>
<path d="M86.7 70.1l.5-.3 .5-.1v1.3h-1.3v-.4z" fill-rule="evenodd"/>
<path d="M86.4 71h1.3v1.3a1.23 1.23 0 0 1-1.3-1.3z" fill-rule="evenodd"/>
</g>
<path d="M15.4 12.6h248.9v185.4h-248.9zM205.9 48.1h12.7v15.3h-12.7zM30.6 134.5h8.9v12.7h-8.9zM86.5 137h6.4v12.7h-6.4zM30.6 154.8h8.9v12.7h-8.9zM86.5 157.3h6.4v10.2h-6.4z" fill="none" stroke="#c90d0c" stroke-width=".42"/>
<g fill="none" stroke="#c90d0c" stroke-width=".21">
<path d="M164.3 177.8h1.3M165 177.8v2.3M166.2 177.8h.6M166.5 177.8v2.3M167.4 177.8h1.3M168 177.8v2.3M169.4 177.8v2.3h1M171.2 178.8h.8M172.2 177.8h-1v2.3h1M173 178.7h.1v.2h-.1zM173 179.8h.1v.1h-.1zM164.1 194.3h.8l.4 .4v1.5l-.4 .4h-.8z"/>
<path d="M166.2 180.1h.6M166.3 195.1h.7l.2 .2v1.3h-.5a.46 .46 0 0 1-.5-.5 .46 .46 0 0 1 .5-.4h.5M167.9 195.1h.8M168.2 194.3v2.1l.2 .2h.3M169.4 195.8h1.1a.54 .54 0 0 0-.4-.7 .54 .54 0 0 0-.7 .5l.1 .9 1 .1M171.3 195.2h.1v.2h-.1zM171.3 196.3h.1v.1h-.1zM175.6 194.5a.64 .64 0 0 1 .7-.2 .64 .64 0 0 1 .5 .6v.7h-.8a.62 .62 0 0 1-.4-1.1zM176.8 195.6a1.01 1.01 0 0 1-1.1 1M178.5 194l-1 2.8M179.2 196.6h1.4M179.2 194.8l.7-.5v2.3"/>
<path d="M181.6 194.5a.54 .54 0 0 1 .6-.2 .54 .54 0 0 1 .3 .6 1.53 1.53 0 0 1-.4 1.7h-.1a1.08 1.08 0 0 1-.6-1.5zM182.5 194.8l-1 1.3M184.4 194l-1.1 2.8M185.1 194.8a.65 .65 0 0 1 .9-.5 .65 .65 0 0 1 .2 1l-1.1 1.3h1.3M187.5 194.5a.53 .53 0 0 1 .6-.2 .53 .53 0 0 1 .3 .6 1.53 1.53 0 0 1-.4 1.7h-.2a1.4 1.4 0 0 1-.3-2.1zM188.3 194.8l-1 1.3M189.3 194.8a.64 .64 0 0 1 .9-.5 .64 .64 0 0 1 .2 1l-1.1 1.3h1.3M191.6 194.5a.55 .55 0 0 1 .6-.2 .55 .55 0 0 1 .4 .6 1.32 1.32 0 0 1-.6 1.7 1.4 1.4 0 0 1-.4-2.1zM192.5 194.8l-1 1.3M195.1 194.3l-.5 1.8h1.3M195.5 195.6v1M196.7 196.3h.1v.1h-.1z"/>
<path d="M196.7 195.2h.1v.2h-.1zM198.9 194.3h-1.3v1h.8a.66 .66 0 0 1 .5 .7 .66 .66 0 0 1-.5 .6h-.8M200 194.5a.55 .55 0 0 1 .6-.2 .55 .55 0 0 1 .3 .6 1.48 1.48 0 0 1-.4 1.7h-.1a1.08 1.08 0 0 1-.7-1.5zM200.9 194.8l-1.1 1.3M202.8 196.6l.8-2.3 .7 2.3M203 196h1.1M205.1 196.6v-2.3l.7 1.3 .8-1.3v2.3M236.3 194.5a.58 .58 0 0 0-.8-.1 .58 .58 0 0 0 0 .8l.7 .4a.58 .58 0 0 1 .1 .9 .58 .58 0 0 1-.9-.1l-.2-.1M237.3 195.1l.9 .1 .1 .2v1.2M237.3 194.3v2.3M239.1 195.8h1.1a.54 .54 0 0 0-.4-.7 .54 .54 0 0 0-.7 .5l.1 .9 1 .1M240.9 195.8h1.1a.54 .54 0 0 0-.4-.7 .54 .54 0 0 0-.7 .5l.1 .9 1 .1"/>
<path d="M242.6 195.1h.8M242.8 194.3v1.9l.3 .4h.3M244.1 196.3h.1v.1h-.1zM244.1 195.2h.1v.2h-.1zM249.1 196.6h1.3M249.1 194.8l.7-.5v2.3M251.7 185.4h.6a.65 .65 0 0 0 .7-.6 .65 .65 0 0 0-.7-.7h-.6v2.3M252.2 194l-1.1 2.8M252.5 185.4l.5 1M252.9 196.6h1.3M252.9 194.8l.6-.5v2.3M253.8 185.1h.8"/>
<path d="M254.9 184.1h-1.1v2.3h1.1M255.4 184.1l.8 2.3 .8-2.3M257.7 185.1h.1v.1h-.1zM257.7 186.1h.1v.1h-.1z"/>
</g>
<g fill="none" stroke="#c90d0c" stroke-width=".23">
<path d="M178.6 177.7l.2-.1a.67 .67 0 0 1 .9 .7v1.1a.7 .7 0 0 1-.7 .7 .7 .7 0 0 1-.7-.7v-1.1zM179.4 179.5l.6 .6M180.5 178.4l.4 1.7 .4-1.1 .4 1.1 .4-1.7M182.9 177.6h.1v.1h-.1zM182.9 178.4v1.7M183.7 177.6h.2v.1h-.2zM183.8 178.4v1.7M185.6 178.4h-.7l-.2 .4v1l.2 .2 .7 .1M189.3 177.6h-.8l-.3 .3-.1 1.6 .1 .4a1 1 0 0 0 1.1 .2M190 178.4l1 .1 .2 .3v1.3M190 177.6v2.5M192 177.6h.2v.1h-.2z"/>
<path d="M192.1 178.4v1.7M193.8 178.7v-.3h-.8v1.7M198.2 178.1l.7-.5v2.5M200.7 177.8a.58 .58 0 0 1 .7-.2 .58 .58 0 0 1 .3 .6 1.45 1.45 0 0 1-.6 1.9 1.22 1.22 0 0 1-.6-1.6zM201.7 178.1l-1.1 1.4M202.6 178.1l.7-.5v2.5M186.3 180.4h1.1M194.5 180.1h.7l.4-.3 .1-1-.2-.3-1-.1v2.5M196.4 180.4h1.1M198.2 180.1h1.4M202.6 180.1h1.4"/>
</g>
<g fill="#c90d0c" stroke="#c90d0c" stroke-width=".18">
<path d="M191.1 57.3h4.1v.5h-4.1z"/>
<path d="M191.1 56.3h4.1v.5h-4.1z"/>
<path d="M224.2 57.3h4v.5h-4z"/>
<path d="M224.2 56.3h4v.5h-4z"/>
<path d="M88.4 69.7h1.3v2.6h-1.3z"/>
</g>
<g fill="none" stroke="#c90d0c" stroke-width=".61">
<path d="M37 139.6h1.2M37 137h1.2M90.3 139.6h1.3M37 142.1h1.2M37 144.6h1.2M37 159.9h1.2M37 157.3h1.2M90.3 142.1h1.3M90.3 144.6h1.3M90.3 159.9h1.3M90.3 147.2h1.3M37 162.4h1.2"/>
<path d="M37 165h1.2M90.3 162.4h1.3M90.3 165h1.3"/>
</g>
<g fill="none" stroke="#0dab76" stroke-width=".18">
<path d="M33.2 27.8h5v7.6M33.2 25.3v5.1M48.4 25.3v5.1M78.9 25.3v5.1M78.9 27.8h5.1v7.6M94.1 25.3v5.1M127.1 27.8h5.1v7.6M127.1 25.3v5.1M142.4 25.3v5.1M30.6 43.1h5.1M33.2 40.5v2.6M45.9 43.1h5"/>
<path d="M48.4 40.5v2.6M76.3 43.1h5.1M78.9 40.5v2.6M91.6 43.1h5M94.1 40.5v2.6M124.6 43.1h5.1M127.1 40.5v2.6M139.8 43.1h5.1M142.4 40.5v2.6M200.8 48.1v7.7h2.5M203.3 50.7h-10.1v2.5M221.1 50.7h5.1"/>
<path d="M226.2 48.1v5.1M53.5 63.4v12.7M53.5 73.5h5.1v7.7M84 71h-15.3v5.1M89 63.4v2.5M94.1 71h25.4v5.1M101.7 63.4v12.7M101.7 73.5h7.6v7.7M193.2 60.8v2.6h7.6M203.3 60.8h-2.5v5.1M226.2 60.8v5.1M50.9 88.8h5.1"/>
<path d="M53.5 86.2v2.6M66.2 88.8h5.1M68.7 86.2v2.6M99.2 88.8h7.6M101.7 86.2v2.6M117 88.8h5M119.5 86.2v2.6M43.3 137h2.6M43.3 139.6h2.6M56 137v5.1h-12.7M96.6 139.6h2.6M142.4 132v2.5"/>
<path d="M210.9 137h2.6M210.9 139.6h2.6M210.9 126.9h17.8v5.1M210.9 129.4h17.8M210.9 132h2.6M210.9 134.5h2.6M213.5 121.8v2.5h-2.6M43.3 144.6h2.6v2.6M43.3 157.3h2.6M43.3 159.9h2.6M56 157.3v5.1h-12.7M96.6 142.1h2.6"/>
<path d="M96.6 147.2h2.6v2.5M96.6 159.9h2.6M111.9 142.1v2.5h-15.3M142.4 142.1v2.5M142.4 154.8v2.5M210.9 142.1h2.6M43.3 165h2.6v2.5M96.6 162.4h2.6M96.6 165h2.6M142.4 167.5v2.5"/>
</g>
<g fill="#0dab76" stroke="#0dab76" stroke-width=".18">
<circle cx="53.5" cy="88.8" r=".51"/>
<circle cx="101.7" cy="88.8" r=".51"/>
<circle cx="101.7" cy="73.5" r=".51"/>
<circle cx="53.5" cy="73.5" r=".51"/>
<circle cx="226.2" cy="50.7" r=".51"/>
<circle cx="78.9" cy="27.8" r=".51"/>
<circle cx="127.1" cy="27.8" r=".51"/>
<circle cx="33.2" cy="27.8" r=".51"/>
<circle cx="200.8" cy="50.7" r=".51"/>
<circle cx="200.8" cy="63.4" r=".51"/>
<circle cx="228.7" cy="129.4" r=".51"/>
<circle cx="119.5" cy="88.8" r=".51"/>
<circle cx="68.7" cy="88.8" r=".51"/>
<circle cx="33.2" cy="43.1" r=".51"/>
<circle cx="127.1" cy="43.1" r=".51"/>
<circle cx="78.9" cy="43.1" r=".51"/>
<circle cx="94.1" cy="43.1" r=".51"/>
<circle cx="142.4" cy="43.1" r=".51"/>
<circle cx="48.4" cy="43.1" r=".51"/>
</g>
<g font-size="3.6" fill="#c90d0c">
<text x="17.9" y="109.1">Logic-Level Conversion</text>
<text x="165.2" y="109.1">Voltage Regulator</text>
<text x="165.2" y="159.9">FFC Connector</text>
<text x="164" y="186.5">Design by:</text>
<text x="183" y="190.4">N.Poole</text>
<text x="17.9" y="195.4">Qwiic Connectors</text>
<text x="73.8" y="195.4">0.1&quot; Headers</text>
<text x="127.1" y="195.4">Power LED</text>
</g>
<g font-size="3.5">
<text x="4.2" y="210.7">9/10/2020</text>
<text x="20.9" y="210.7">4:50 AM C:\Users\Poole\OneDrive\Documents\GitHub\Qwiic_Chirp_101_Ultrasonic_Rangefinder\Hardware\Qwiic_Chirp_101.sch (Sheet: 1/1)</text>
</g>
<g font-size="2.7" fill="#c90d0c">
<text x="165.2" y="166.2">Released under the Creative Commons</text>
<text x="165.2" y="170">Attribution Share-Alike 4.0 License</text>
<text x="166" y="173.8">https://creativecommons.org/licenses/by-sa/4.0/</text>
</g>
<g font-size="2.5" fill="#808080">
<text x="30.6" y="22.5">1.8V</text>
<text x="46.3" y="22.5">VIN</text>
<text x="76.3" y="22.5">1.8V</text>
<text x="92" y="22.5">VIN</text>
<text x="124.6" y="22.5">1.8V</text>
<text x="140.3" y="22.5">VIN</text>
<text x="198.7" y="45.3">VIN</text>
<text x="223.6" y="45.3">1.8V</text>
<text x="50.9" y="60.6">1.8V</text>
<text x="87" y="60.6">VIN</text>
<text x="99.2" y="60.6">1.8V</text>
<text x="198" y="70.5">GND</text>
<text x="223.4" y="70.5">GND</text>
<text x="210.9" y="119">1.8V</text>
<text x="140.3" y="129.2">VIN</text>
<text x="53.9" y="134.2">VIN</text>
<text x="225.9" y="136.5">GND</text>
<text x="109.8" y="139.3">VIN</text>
<text x="43.1" y="151.8">GND</text>
<text x="53.9" y="154.5">VIN</text>
<text x="96.4" y="154.3">GND</text>
<text x="43.1" y="172.1">GND</text>
<text x="139.6" y="174.6">GND</text>
</g>
<g font-size="2.1" fill="#808080">
<text x="208.2" y="51.4">IN OUT</text>
<text x="208.2" y="56.5">EN</text>
<text x="208.2" y="61.6">GNDNC</text>
<text x="204.9" y="125.1">1</text>
<text x="208.8" y="124">1</text>
<text x="204.9" y="127.6">2</text>
<text x="204.9" y="130.2">3</text>
<text x="208.8" y="126.5">2</text>
<text x="208.8" y="129">3</text>
<text x="208.8" y="131.6">4</text>
<text x="40.6" y="136.7">4</text>
<text x="204.9" y="132.7">4</text>
<text x="204.9" y="135.2">5</text>
<text x="204.9" y="137.8">6</text>
<text x="208.8" y="134.1">5</text>
<text x="208.8" y="136.7">6</text>
<text x="40.6" y="141.7">2</text>
<text x="40.6" y="139.2">3</text>
<text x="93.9" y="141.7">3</text>
<text x="93.9" y="139.2">4</text>
<text x="204.9" y="140.3">7</text>
<text x="204.9" y="142.9">8</text>
<text x="208.8" y="139.2">7</text>
<text x="208.8" y="141.7">8</text>
<text x="40.6" y="144.3">1</text>
<text x="93.9" y="146.8">1</text>
<text x="93.9" y="144.3">2</text>
<text x="40.6" y="159.5">3</text>
<text x="40.6" y="157">4</text>
<text x="93.9" y="159.5">3</text>
<text x="40.6" y="164.6">1</text>
<text x="40.6" y="162.1">2</text>
<text x="93.9" y="164.6">1</text>
<text x="93.9" y="162.1">2</text>
</g>
<g font-size="1.8" fill="#808080">
<text x="22.4" y="43.7">RST_LO</text>
<text x="52.2" y="43.7">RST_HI</text>
<text x="68.8" y="43.7">INT_LO</text>
<text x="97.9" y="43.7">INT_HI</text>
<text x="114.7" y="43.7">PROG_LO</text>
<text x="146.2" y="43.7">PROG_HI</text>
<text x="42.6" y="89.4">SDA_LO</text>
<text x="72.5" y="89.4">SDA_HI</text>
<text x="91.1" y="89.4">SCL_LO</text>
<text x="123.3" y="89.4">SCL_HI</text>
<text x="200.8" y="121.3">U$1</text>
<text x="47.1" y="137.7">SCL_HI</text>
<text x="214.8" y="137.7">SDA_LO</text>
<text x="214.8" y="132.6">RST_LO</text>
<text x="214.8" y="135.1">PROG_LO</text>
<text x="47.1" y="140.2">SDA_HI</text>
<text x="100.5" y="140.2">SCL_HI</text>
<text x="100.5" y="142.7">SDA_HI</text>
<text x="214.8" y="140.2">SCL_LO</text>
<text x="214.8" y="142.7">INT_LO</text>
<text x="200.8" y="146.4">MOD-CH101_CONNECTOR</text>
<text x="47.1" y="158">SCL_HI</text>
<text x="47.1" y="160.5">SDA_HI</text>
<text x="100.5" y="160.5">RST_HI</text>
<text x="100.5" y="165.6">INT_HI</text>
<text x="100.5" y="163.1">PROG_HI</text>
</g>
<g font-size="1.4" fill="#c90d0c">
<text x="250.4" y="167.2">Qwiic Board</text>
<text x="252" y="168.8">Outline</text>
</g>
</svg>
